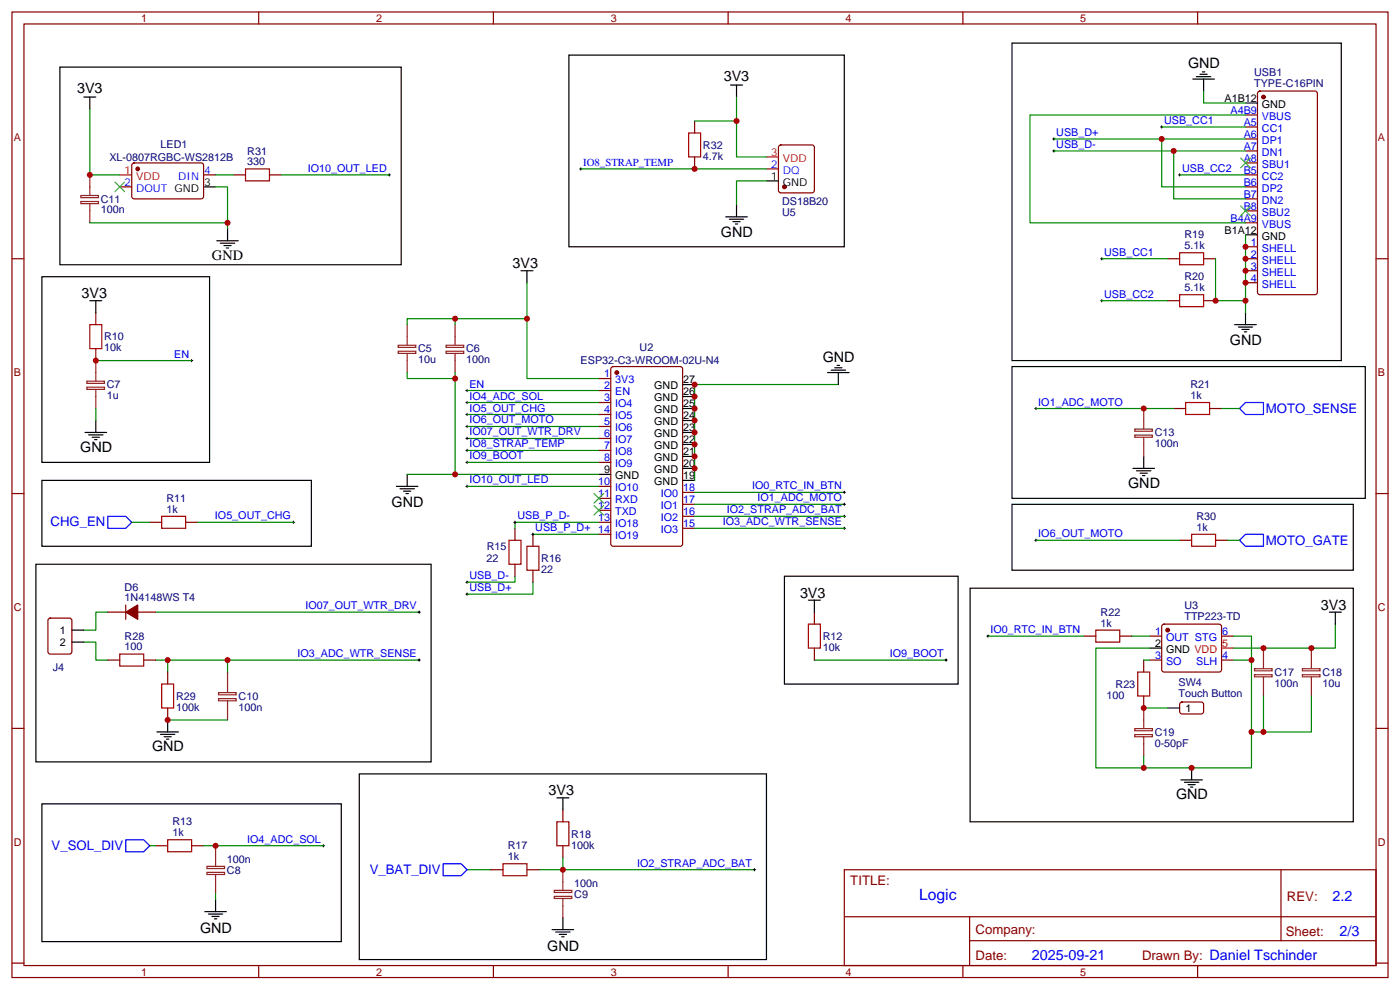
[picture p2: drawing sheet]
<svg xmlns="http://www.w3.org/2000/svg" width="412mm" height="292mm" viewBox="0 0 412 292" stroke-linecap="round" stroke-linejoin="round" font-family="sans-serif">
<g fill="none" stroke="#870000" stroke-width=".35">
<path d="M3.5 3.5h405.4v284.4h-405.4zM7.1 7.1h398.2v277.2h-398.2zM76.2 3.5v3.6M145.3 3.5v3.6M214.5 3.5v3.6M283.6 3.5v3.6M352.8 3.5v3.6M204.6 35.6v3.6M366.9 33.9h3.5M366.9 37.4h3.5M370.7 27l.4-.2h16.2l.7 .4 .1 58.9-.5 .6-16.5 .1-.6-.5-.1-58.8zM35.3 55h3.5"/>
<path d="M39 48.2l.5-.2h20l.5 .7-.1 9.4-.6 .5-20.1-.1-.4-.6v-9.2zM60 51.5h3.5M68.8 51.5h3.5M79.4 51.5h3.5M204.6 46.2v3.5M225.8 49.7h3.5M229.5 42.9l.5-.2h9.2l.5 .2 .2 .5v12.7l-.2 .5-.5 .2h-9.2l-.5-.2-.2-.5v-12.7zM366.9 40.9h3.5M366.9 44.4h3.5M366.9 48h3.5M366.9 51.5h3.5M366.9 55h3.5"/>
<path d="M366.9 58.6h3.5M3.5 76.2h3.6M344 76.2h3.5M354.5 76.2h3.6M366.9 76.2h3.5M366.9 62.1h3.5M366.9 65.6h3.5M366.9 72.7h3.5M366.9 79.7h3.5M405.3 76.2h3.6M28.2 92.1v3.5M344 88.5h3.5"/>
<path d="M354.5 88.5h3.6M366.9 83.3h3.5M28.2 102.7v3.5M176.4 111.5h3.5M176.4 115h3.5M176.4 118.5h3.5M180.2 108.2l.4-.3h19.8l.6 .5 .1 51.8-.5 .6-20 .1-.6-.5-.1-51.7zM176.4 122.1h3.5M176.4 125.6h3.5M176.4 129.1h3.5M176.4 132.6h3.5M176.4 136.2h3.5"/>
<path d="M345.7 120.3h3.5M356.3 120.3h3.5M3.5 145.3h3.6M44.1 153.8h3.5M54.7 153.8h3.5M151.7 155.6v3.5M157 157.3v3.6M176.4 143.2h3.5M176.4 146.8h3.5M176.4 150.3h3.5M176.4 153.8h3.5M176.4 157.3h3.5"/>
<path d="M201.1 155.6h3.5M201.1 152h3.5M201.1 148.5h3.5M201.1 145h3.5M347.5 159.1h3.5M358.1 159.1h3.5M405.3 145.3h3.6M37 178.2v4.2M151.7 166.2v3.5M157 167.9v3.6M14.3 182.2l.5-.2h5.7l.6 .5 .1 9.4-.5 .7h-5.9l-.6-.4-.1-9.5zM31.7 194.4h3.6"/>
<path d="M31.7 180.3h5.3M40.6 180.3h5.3M42.3 194.4h3.6M49.4 197.9v3.5M239.9 180.3v3.5M239.9 190.9v3.5M319.3 187.3h3.5M329.8 187.3h3.6M336.9 194.4v3.5M338.7 187.3h3.5M338.7 194.4h3.5M342.4 184l.5-.2h16.2l.5 .2 .2 .5v12.7l-.2 .5-.5 .2h-16.2l-.5-.2-.2-.5v-12.7z"/>
<path d="M359.8 187.3h3.6M359.8 194.4h3.6M3.5 214.5h3.6M49.4 208.5v3.5M336.9 205v3.5M347.7 206.9l.5-.2 5.9 .1 .4 .6v2.4l-.7 .5-5.9-.1-.4-.6v-2.2zM405.3 214.5h3.6M165.8 238.5v3.5M45.9 249.1h3.5M56.4 249.1h3.6M144.6 256.1h3.6M155.2 256.1h3.5"/>
<path d="M165.8 249.1v3.5M248.7 256.1h156.6v28.2h-156.6zM377.3 256.1v20.9M248.7 270h156.5M285.6 277h119.6M285.6 270v14.1M3.5 283.6h3.6M76.2 284.3v3.6M145.3 284.3v3.6M214.5 284.3v3.6M283.6 284.3v3.6M352.8 284.3v3.6"/>
<path d="M405.3 283.6h3.6"/>
</g>
<g fill="none" stroke="#8c2424" stroke-width=".35">
<path d="M23.8 57.6h5.2v.6h-5.2zM23.8 59.3h5.2v.7h-5.2zM26.5 51.5v6M26.5 60v5.6M119.9 95.6v6M134.1 95.6v6M25.6 112.3h5.2v.6h-5.2zM25.6 114h5.2v.7h-5.2zM28.2 106.2v6M28.2 114.7v5.6M117.3 101.7h5.2v.6h-5.2zM117.3 103.4h5.2v.7h-5.2z"/>
<path d="M119.9 104.1v5.6M131.4 101.7h5.2v.6h-5.2zM131.4 103.4h5.2v.7h-5.2zM134.1 104.1v5.6M334.3 126.4h5.1v.6h-5.1zM334.3 128.1h5.1v.7h-5.1zM336.9 120.3v6M336.9 128.8v5.6M67 197.9v6M369.5 196.9h5.2v.7h-5.2zM369.5 198.7h5.2v.6h-5.2zM372.2 190.9v6"/>
<path d="M372.2 199.3v5.7M383.6 196.9h5.2v.7h-5.2zM383.6 198.7h5.2v.6h-5.2zM386.3 190.9v6M386.3 199.3v5.7M64.4 204h5.2v.6h-5.2zM64.4 205.7h5.2v.7h-5.2zM67 206.4v5.6M334.3 214.6h5.1v.6h-5.1zM334.3 216.3h5.1v.7h-5.1zM336.9 208.5v6M336.9 217v5.6"/>
<path d="M61 255.1h5.1v.7h-5.1zM61 256.9h5.1v.6h-5.1zM63.5 249.1v6M63.5 257.5v5.7M165.8 256.1v6M163.3 262.2h5.2v.6h-5.2zM163.3 263.9h5.2v.7h-5.2zM165.8 264.6v5.6"/>
</g>
<g fill="#870000" stroke="#870000" stroke-width=".35">
<path d="M37 180.3l3.6-2.1v4.2z"/>
<circle cx="181.7" cy="109.7" r=".53"/>
<circle cx="372.2" cy="28.6" r=".53"/>
<circle cx="344" cy="185.6" r=".53"/>
<circle cx="40.6" cy="49.7" r=".53"/>
<circle cx="231.1" cy="55" r=".53"/>
</g>
<g fill="none" stroke="#000" stroke-width=".35">
<path d="M17.6 19.8h100.6v58.2h-100.6zM167.6 16.2h81.1v56.5h-81.1zM298.1 12.7h97v93.5h-97zM24.7 28.6h3.5M26.5 28.6v3.5M215.2 25h3.5M217 25v3.6M351.4 23.3h6.3M352.4 22.6h4.3M353.5 21.9h2.1M354.2 21.2h.7M354.5 23.3v3.5"/>
<path d="M366.9 30.3h3.5M60 55h3.5M225.8 53.3h3.5M63.9 70.9h6.3M64.9 71.6h4.2M66 72.3h2.1M66.7 73h.7M67 67.4v3.5M153.5 79.7h3.5M155.2 79.7v3.6M213.8 63.9h6.3M214.8 64.6h4.3"/>
<path d="M215.9 65.3h2.1M216.6 66h.7M217 60.3v3.6M366.9 69.1h3.5M12.3 81.5h49.4v54.7h-49.4zM26.5 88.5h3.5M28.2 88.5v3.6M363.7 95.6h6.4M364.8 96.3h4.2M365.8 97h2.1M366.5 97.7h.7M366.9 92.1v3.5"/>
<path d="M201.1 116.8h3.5M201.1 113.2h3.5M243.8 109.7h6.3M244.8 109h4.3M245.9 108.3h2.1M246.6 107.6h.7M246.9 109.7v3.5M298.1 107.9h104.1v38.9h-104.1zM25 127.4h6.4M26.1 128.1h4.2M27.2 128.8h2.1M27.9 129.5h.7"/>
<path d="M28.2 123.8v3.6M119.9 139.7v3.5M176.4 139.7h3.5M201.1 137.9h3.5M201.1 134.4h3.5M201.1 130.9h3.5M201.1 127.4h3.5M201.1 123.8h3.5M201.1 120.3h3.5M333.7 137.9h6.4M334.8 138.6h4.2M335.8 139.3h2.2"/>
<path d="M336.9 134.4v3.5M12.3 141.5h79.4v19.4h-79.4zM116.8 143.2h6.3M117.8 143.9h4.3M118.9 144.6h2.1M119.6 145.3h.7M201.1 141.5h3.5M298.1 148.5h100.5v19.4h-100.5zM336.5 140.1h.8M10.6 166.2h116.4v58.2h-116.4zM231.1 169.7h51.1v31.7h-51.1zM238.1 176.7h3.6"/>
<path d="M239.9 176.7v3.6M285.8 173.2h112.8v68.8h-112.8zM21.2 185.6h3.5M21.2 189.1h3.5M338.7 190.9h3.5M391.6 180.3h3.5M393.3 180.3v3.5M46.2 215.5h6.4M47.3 216.3h4.2M48.3 217h2.1M49 217.7h.7M49.4 212v3.5"/>
<path d="M344 208.5h3.5M12.3 236.7h88.2v40.6h-88.2zM105.8 227.9h120v54.7h-120zM164 235h3.6M165.8 235v3.5M347.8 229.7h6.4M348.9 230.4h4.2M350 231.1h2.1M350.7 231.8h.7M351 226.1v3.6M60.3 268.5h6.4M61.4 269.2h4.2"/>
<path d="M62.4 269.9h2.2M63.1 270.6h.8M63.5 264.9v3.6M162.6 273.8h6.4M163.7 274.5h4.2M164.7 275.2h2.2M165.5 275.9h.7M165.8 270.2v3.6"/>
</g>
<g fill="none" stroke="#000" stroke-width=".29">
<path d="M341.8 37.4h.7M342.2 37v.7M114.3 51.5h.7M114.7 51.2v.7M170.7 49.7h.7M171.1 49.4v.7M310.1 44.4h.7M310.1 40.9h.7M310.4 40.6v.7M310.4 44.1v.7M347.1 51.5h.7M347.5 51.2v.7"/>
<path d="M324.2 76.2h.7M324.6 75.8v.8M324.2 88.5h.7M324.6 88.2v.7M56.1 106.2h.7M56.4 105.8v.7M137.2 115h.7M137.2 118.5h.7M137.6 114.7v.7M137.6 118.2v.7M305.2 119.9v.8M137.2 136.2h.7"/>
<path d="M137.2 132.6h.7M137.2 129.1h.7M137.2 122.1h.7M137.2 125.6h.7M137.6 121.7v.7M137.6 125.2v.7M137.6 128.8v.7M137.6 132.3v.7M137.6 135.8v.7M304.8 120.3h.7M86.1 153.8h.7M86.4 153.5v.7"/>
<path d="M137.2 143.2h.7M137.6 142.9v.7M151.3 153.8h.7M151.7 153.5v.7M156.6 157.3h.7M157 157v.7M248.4 152h.7M248.4 155.6h.7M248.4 145h.7M248.4 148.5h.7M248.7 144.6v.7M248.7 148.2v.7"/>
<path d="M248.7 151.7v.7M248.7 155.2v.7M304.8 159.1h.7M305.2 158.8v.7M123.5 179.9v.7M137.2 171.5h.7M137.2 175h.7M137.6 171.1v.7M137.6 174.6v.7M123.1 194.4h.7M123.1 180.3h.7M123.5 194v.7"/>
<path d="M278.3 194.4h.7M278.7 194v.7M290.7 187.3h.7M291 187v.7M94.9 249.1h.7M95.2 248.7v.7M221.9 256.1h.7M222.2 255.8v.7"/>
</g>
<g fill="none" stroke="#008700" stroke-width=".35">
<path d="M26.5 32.1v19.4h8.8M204.6 35.6h12.4M217 28.6v17.6h8.8M342.2 37.4h24.7M354.5 26.8v3.5h12.4M366.9 33.9h-63.5v31.7h63.5M63.5 55h3.5v12.4M63.5 51.5h5.3M82.9 51.5h31.8M171.1 49.7h54.7M225.8 53.3h-8.8v7M310.4 44.4h35.3"/>
<path d="M310.4 40.9h31.8M347.5 51.5h19.4M366.9 40.9h-24.7v14.1h24.7M366.9 44.4h-21.2v14.2h21.2M26.5 65.6h40.5M324.6 76.2h19.4M358.1 76.2v12.3h8.8M366.9 69.1v23M134.1 93.8v1.8M155.2 83.3v28.2h21.2M155.2 93.8h-35.3v1.8M324.6 88.5h19.4"/>
<path d="M28.2 106.2h28.2M119.9 109.7v1.8h14.2M134.1 109.7v30h42.3M137.6 115h38.8M137.6 118.5h38.8M246.9 113.2h-42.3v28.3M28.2 120.3v3.5M119.9 139.7h14.2M137.6 136.2h38.8M137.6 132.6h38.8M137.6 129.1h38.8M137.6 122.1h38.8"/>
<path d="M137.6 125.6h38.8M305.2 120.3h40.5M359.8 120.3h5.3M38.8 153.8h5.3M58.2 153.8h28.2M137.6 143.2h38.8M157 157.3h19.4M176.4 153.8h-24.7v1.8M204.6 152h44.1M204.6 145h44.1M204.6 148.5h44.1M204.6 155.6h44.1"/>
<path d="M305.2 159.1h42.3M361.6 159.1h3.5M151.7 169.7v1.8h-14.1M157 171.5v3.5h-19.4M24.7 189.1h3.5v5.3h3.5M31.7 180.3h-3.5v5.3h-3.5M45.9 194.4h3.5v3.5M45.9 180.3h77.6M49.4 194.4h74.1M67 194.4v3.5M239.9 194.4h38.8M291 187.3h28.3"/>
<path d="M333.4 187.3h5.3M336.9 194.4h1.8M338.7 190.9h-15.9v35.2h45.9v-31.7h-5.3M363.4 187.3h5.3v7.1M393.3 183.8v7.1h-29.9M49.4 212h17.6M336.9 208.5h7.1M372.2 205v10.5h-3.5M386.3 205v10.5h-14.1M336.9 222.6v3.5M44.1 249.1h1.8M60 249.1h35.2"/>
<path d="M137.6 256.1h7M158.7 256.1h63.5M165.8 252.6v3.5M63.5 263.2v1.7"/>
</g>
<g fill="none" stroke="#a10000" stroke-width=".35">
<path d="M202.8 39.2h3.6v7h-3.6zM72.3 49.7h7.1v3.6h-7.1zM347.5 74.4h7v3.6h-7zM26.5 95.6h3.5v7.1h-3.5zM347.5 86.8h7v3.5h-7zM349.2 118.5h7.1v3.6h-7.1zM47.6 152h7.1v3.6h-7.1zM149.9 159.1h3.6v7.1h-3.6zM351 157.3h7.1v3.6h-7.1zM155.2 160.9h3.5v7h-3.5zM35.3 192.6h7v3.5h-7zM238.1 183.8h3.6v7.1h-3.6z"/>
<path d="M322.8 185.6h7v3.5h-7zM335.1 197.9h3.6v7.1h-3.6zM47.6 201.4h3.6v7.1h-3.6zM49.4 247.3h7v3.5h-7zM148.2 254.4h7v3.5h-7zM164 242h3.6v7.1h-3.6z"/>
</g>
<path d="M33.9 53.6l2.8 2.8M36.7 53.6l-2.8 2.8M365.5 46.6l2.8 2.8M368.3 46.6l-2.8 2.8M365.5 60.7l2.8 2.8M368.3 60.7l-2.8 2.8M175 148.9l2.8 2.8M175 145.3l2.8 2.9M177.8 148.9l-2.8 2.8M177.8 145.3l-2.8 2.9" fill="none" stroke="#3c3" stroke-width=".35"/>
<path d="M365.1 120.3l1.8-1.8h5.3v3.6h-5.3zM31.7 152h5.3l1.8 1.8-1.8 1.8h-5.3zM365.1 159.1l1.8-1.8h5.3v3.6h-5.3zM37 247.3h5.3l1.8 1.8-1.8 1.7h-5.3zM130.5 254.4h5.3l1.8 1.7-1.8 1.8h-5.3z" fill="none" stroke="#00f" stroke-width=".35"/>
<path d="M35.3 51.5h3.5M225.8 46.2h3.5M359.8 190.9h3.6" fill="none" stroke="#f00" stroke-width=".35"/>
<g fill="#c00">
<circle cx="204.6" cy="137.9" r=".88"/>
<circle cx="204.6" cy="134.4" r=".88"/>
<circle cx="204.6" cy="130.9" r=".88"/>
<circle cx="204.6" cy="127.4" r=".88"/>
<circle cx="204.6" cy="123.8" r=".88"/>
<circle cx="204.6" cy="120.3" r=".88"/>
<circle cx="204.6" cy="116.8" r=".88"/>
<circle cx="204.6" cy="113.2" r=".88"/>
<circle cx="366.9" cy="76.2" r=".88"/>
<circle cx="366.9" cy="79.7" r=".88"/>
<circle cx="366.9" cy="83.3" r=".88"/>
<circle cx="366.9" cy="72.7" r=".88"/>
<circle cx="366.9" cy="88.5" r=".88"/>
<circle cx="358.1" cy="88.5" r=".88"/>
<circle cx="345.7" cy="44.4" r=".88"/>
<circle cx="336.9" cy="120.3" r=".88"/>
<circle cx="165.8" cy="256.1" r=".88"/>
<circle cx="63.5" cy="249.1" r=".88"/>
<circle cx="368.7" cy="194.4" r=".88"/>
<circle cx="372.2" cy="190.9" r=".88"/>
<circle cx="386.3" cy="190.9" r=".88"/>
<circle cx="368.7" cy="215.5" r=".88"/>
<circle cx="372.2" cy="215.5" r=".88"/>
<circle cx="342.2" cy="40.9" r=".88"/>
<circle cx="49.4" cy="194.4" r=".88"/>
<circle cx="26.5" cy="51.5" r=".88"/>
<circle cx="67" cy="65.6" r=".88"/>
<circle cx="204.6" cy="49.7" r=".88"/>
<circle cx="217" cy="35.6" r=".88"/>
<circle cx="155.2" cy="93.8" r=".88"/>
<circle cx="134.1" cy="93.8" r=".88"/>
<circle cx="134.1" cy="139.7" r=".88"/>
<circle cx="134.1" cy="111.5" r=".88"/>
<circle cx="49.4" cy="212" r=".88"/>
<circle cx="67" cy="194.4" r=".88"/>
<circle cx="336.9" cy="208.5" r=".88"/>
<circle cx="351" cy="226.1" r=".88"/>
<circle cx="336.9" cy="226.1" r=".88"/>
<circle cx="28.2" cy="106.2" r=".88"/>
</g>
<text font-size="4.6" fill="#00f" x="270.8" y="265.1">Logic</text>
<g font-size="4.2">
<text x="213.2" y="24">3V3</text>
<text x="350" y="20.1">GND</text>
<text x="22.7" y="27.5">3V3</text>
<text x="212.4" y="69.9">GND</text>
<text x="62.4" y="76.6">GND</text>
<text x="151" y="79">3V3</text>
<text x="24" y="87.8">3V3</text>
<text x="362.3" y="101.7">GND</text>
<text x="242.4" y="106.5">GND</text>
<text x="23.6" y="133">GND</text>
<text x="332.3" y="143.6">GND</text>
<text x="115.4" y="149.3">GND</text>
<text x="235.7" y="176">3V3</text>
<text x="389.1" y="179.6">3V3</text>
<text x="44.8" y="221.2">GND</text>
<text x="161.6" y="234.2">3V3</text>
<text x="346.4" y="235.3">GND</text>
<text x="58.9" y="274.9">GND</text>
<text x="161.2" y="280.2">GND</text>
</g>
<g font-size="4.2" fill="#00f">
<text x="392.5" y="265.4">2.2</text>
<text x="394.6" y="275.7">2/3</text>
<text x="304" y="282.7">2025-09-21</text>
</g>
<g font-size="3.9" fill="#00f">
<text x="372.9" y="121.5">MOTO_SENSE</text>
<text x="14.9" y="155">CHG_EN</text>
<text x="372.9" y="160.5">MOTO_GATE</text>
<text x="15.2" y="250.3">V_SOL_DIV</text>
<text x="108.9" y="257.4">V_BAT_DIV</text>
</g>
<g font-size="3.9" fill="#800">
<text x="250.5" y="260.7">TITLE:</text>
<text x="379.1" y="265.4">REV:</text>
<text x="287.4" y="274.9">Company:</text>
<text x="378.7" y="275.5">Sheet:</text>
<text x="287.4" y="282.6">Date:</text>
<text x="336.4" y="282.7">Drawn By: Daniel Tschinder</text>
</g>
<g font-size="3.2" fill="#800">
<text x="41.6" y="6.5">1</text>
<text x="110.8" y="6.5">2</text>
<text x="179.9" y="6.5">3</text>
<text x="249.1" y="6.5">4</text>
<text x="318.2" y="6.5">5</text>
<text x="4.1" y="41.6">A</text>
<text x="405.9" y="41.6">A</text>
<text x="4.1" y="110.8">B</text>
<text x="405.9" y="110.8">B</text>
<text x="4.1" y="179.9">C</text>
<text x="405.9" y="179.9">C</text>
<text x="4.1" y="249.1">D</text>
<text x="405.9" y="249.1">D</text>
<text x="41.6" y="287.3">1</text>
<text x="110.8" y="287.3">2</text>
<text x="179.9" y="287.3">3</text>
<text x="249.1" y="287.3">4</text>
<text x="318.2" y="287.3">5</text>
</g>
<g font-size="3.2" fill="#000080">
<text x="369.5" y="22.5">USB1</text>
<text x="369.5" y="25.6">TYPE-C16PIN</text>
<text x="32.2" y="47.4">XL-0807RGBC-WS2812B</text>
<text x="47.3" y="43.6">LED1</text>
<text x="72.8" y="45.5">R31</text>
<text x="207.1" y="47">4.7k</text>
<text x="207.1" y="43.8">R32</text>
<text x="72.8" y="48.7">330</text>
<text x="29.7" y="59.7">C11</text>
<text x="29.7" y="62.9">100n</text>
<text x="230.4" y="60.5">DS18B20</text>
<text x="230.4" y="63.7">U5</text>
<text x="348.9" y="70.2">R19</text>
<text x="348.9" y="73.4">5.1k</text>
<text x="348.9" y="82.5">R20</text>
<text x="348.9" y="85.7">5.1k</text>
<text x="30.7" y="100.2">R10</text>
<text x="30.7" y="103.4">10k</text>
<text x="123.2" y="107">10u</text>
<text x="123.2" y="103.8">C5</text>
<text x="137.3" y="107">100n</text>
<text x="137.3" y="103.8">C6</text>
<text x="171" y="107.3">ESP32-C3-WROOM-02U-N4</text>
<text x="188.4" y="103.5">U2</text>
<text x="31.5" y="117.5">1u</text>
<text x="31.5" y="114.3">C7</text>
<text x="350.7" y="117.5">1k</text>
<text x="350.7" y="114.3">R21</text>
<text x="340.1" y="131.7">100n</text>
<text x="340.1" y="128.5">C13</text>
<text x="49.1" y="147.8">R11</text>
<text x="49.1" y="151">1k</text>
<text x="352.4" y="153.1">R30</text>
<text x="143.4" y="162">R15</text>
<text x="352.4" y="156.3">1k</text>
<text x="143.3" y="165.5">22</text>
<text x="159.5" y="165.5">R16</text>
<text x="36.7" y="173.9">D6</text>
<text x="159.5" y="168.7">22</text>
<text x="36.7" y="177.1">1N4148WS T4</text>
<text x="348.9" y="179.4">U3</text>
<text x="324.2" y="184.5">1k</text>
<text x="324.2" y="181.3">R22</text>
<text x="348.9" y="182.6">TTP223-TD</text>
<text x="36.7" y="191.6">100</text>
<text x="36.7" y="188.4">R28</text>
<text x="242.4" y="191.6">10k</text>
<text x="242.4" y="188.4">R12</text>
<text x="15.5" y="197.5">J4</text>
<text x="328.6" y="202.6">R23</text>
<text x="347.2" y="202">SW4</text>
<text x="375.4" y="202.2">100n</text>
<text x="375.4" y="199">C17</text>
<text x="389.5" y="202.2">10u</text>
<text x="389.5" y="199">C18</text>
<text x="51.9" y="209.3">100k</text>
<text x="51.9" y="206.1">R29</text>
<text x="70.3" y="209.3">100n</text>
<text x="70.3" y="206.1">C10</text>
<text x="326" y="205.8">100</text>
<text x="347.2" y="205.1">Touch Button</text>
<text x="340.1" y="219.9">0-50pF</text>
<text x="340.1" y="216.6">C19</text>
<text x="50.8" y="243.1">R13</text>
<text x="50.8" y="246.2">1k</text>
<text x="149.6" y="250.1">R17</text>
<text x="168.3" y="249.9">100k</text>
<text x="168.3" y="246.7">R18</text>
<text x="66.9" y="254.3">100n</text>
<text x="66.9" y="257.4">C8</text>
<text x="149.6" y="253.3">1k</text>
<text x="169.2" y="261.3">100n</text>
<text x="169.2" y="264.5">C9</text>
</g>
<g font-size="3.2">
<text x="360.7" y="30">A1B12</text>
<text x="371.7" y="31.8">GND</text>
<text x="227.1" y="52.9">1</text>
<text x="60.1" y="54.7">3</text>
<text x="230.6" y="54.7">GND</text>
<text x="360.7" y="68.8">B1A12</text>
<text x="371.7" y="70.6">GND</text>
<text x="201.3" y="112.9">27</text>
<text x="192.7" y="118.2">GND</text>
<text x="192.7" y="114.7">GND</text>
<text x="201.3" y="119.9">25</text>
<text x="201.3" y="116.4">26</text>
<text x="192.7" y="125.2">GND</text>
<text x="192.7" y="121.7">GND</text>
<text x="201.3" y="123.5">24</text>
<text x="192.7" y="128.8">GND</text>
<text x="201.3" y="130.5">22</text>
<text x="201.3" y="127">23</text>
<text x="192.7" y="135.8">GND</text>
<text x="192.7" y="132.3">GND</text>
<text x="201.3" y="137.6">20</text>
<text x="201.3" y="134.1">21</text>
<text x="178" y="139.3">9</text>
<text x="181.2" y="141.1">GND</text>
<text x="192.7" y="142.9">GND</text>
<text x="192.7" y="139.3">GND</text>
<text x="201.3" y="141.1">19</text>
<text x="17.6" y="186.6">1</text>
<text x="17.6" y="190.1">2</text>
<text x="340.3" y="190.5">2</text>
<text x="343.5" y="192.3">GND VDD</text>
<text x="349.2" y="209.6">1</text>
</g>
<g font-size="3.2" fill="#00f">
<text x="362.5" y="33.5">A4B9</text>
<text x="371.7" y="35.3">VBUS</text>
<text x="311.1" y="40">USB_D+</text>
<text x="342.9" y="36.5">USB_CC1</text>
<text x="366.4" y="37">A5</text>
<text x="366.4" y="40.6">A6</text>
<text x="371.7" y="38.8">CC1</text>
<text x="311.1" y="43.6">USB_D-</text>
<text x="366.4" y="44.1">A7</text>
<text x="366.4" y="47.6">A8</text>
<text x="371.7" y="42.3">DP1</text>
<text x="371.7" y="45.9">DN1</text>
<text x="52.5" y="52.9">DIN</text>
<text x="60.1" y="51.2">4</text>
<text x="90.7" y="50.6">IO10_OUT_LED</text>
<text x="171.8" y="48.9">IO8_STRAP_TEMP</text>
<text x="227.1" y="49.4">2</text>
<text x="230.6" y="51.2">DQ</text>
<text x="348.2" y="50.6">USB_CC2</text>
<text x="366.4" y="51.2">B5</text>
<text x="371.7" y="49.4">SBU1</text>
<text x="371.7" y="52.9">CC2</text>
<text x="36.6" y="54.7">2</text>
<text x="40.1" y="56.4">DOUT GND</text>
<text x="366.4" y="54.7">B6</text>
<text x="366.4" y="58.2">B7</text>
<text x="371.7" y="56.4">DP2</text>
<text x="371.7" y="60">DN2</text>
<text x="362.5" y="65.3">B4A9</text>
<text x="366.4" y="61.7">B8</text>
<text x="371.7" y="63.5">SBU2</text>
<text x="371.7" y="67">VBUS</text>
<text x="325.3" y="75.3">USB_CC1</text>
<text x="368.5" y="72.3">1</text>
<text x="368.5" y="75.8">2</text>
<text x="371.7" y="74.1">SHELL</text>
<text x="371.7" y="77.6">SHELL</text>
<text x="368.5" y="79.4">3</text>
<text x="368.5" y="82.9">4</text>
<text x="371.7" y="81.1">SHELL</text>
<text x="325.3" y="87.7">USB_CC2</text>
<text x="371.7" y="84.7">SHELL</text>
<text x="51.3" y="105.3">EN</text>
<text x="178" y="111.1">1</text>
<text x="181.2" y="112.9">3V3</text>
<text x="138.3" y="114.1">EN</text>
<text x="138.3" y="117.7">IO4_ADC_SOL</text>
<text x="178" y="114.7">2</text>
<text x="178" y="118.2">3</text>
<text x="181.2" y="116.4">EN</text>
<text x="181.2" y="119.9">IO4</text>
<text x="305.9" y="119.4">IO1_ADC_MOTO</text>
<text x="138.3" y="121.2">IO5_OUT_CHG</text>
<text x="138.3" y="124.7">IO6_OUT_MOTO</text>
<text x="178" y="121.7">4</text>
<text x="178" y="125.2">5</text>
<text x="181.2" y="123.5">IO5</text>
<text x="138.3" y="131.8">IO8_STRAP_TEMP</text>
<text x="138.3" y="128.2">IO07_OUT_WTR_DRV</text>
<text x="178" y="128.8">6</text>
<text x="181.2" y="127">IO6</text>
<text x="181.2" y="130.5">IO7</text>
<text x="138.3" y="135.3">IO9_BOOT</text>
<text x="178" y="132.3">7</text>
<text x="178" y="135.8">8</text>
<text x="181.2" y="134.1">IO8</text>
<text x="181.2" y="137.6">IO9</text>
<text x="138.3" y="142.3">IO10_OUT_LED</text>
<text x="176.2" y="142.9">10</text>
<text x="176.2" y="146.4">11</text>
<text x="176.2" y="149.9">12</text>
<text x="181.2" y="144.6">IO10</text>
<text x="181.2" y="148.2">RXD</text>
<text x="194.7" y="149.9">IO1</text>
<text x="194.7" y="146.4">IO0</text>
<text x="201.3" y="148.2">17</text>
<text x="201.3" y="144.6">18</text>
<text x="221.5" y="144.1">IO0_RTC_IN_BTN</text>
<text x="223.1" y="147.6">IO1_ADC_MOTO</text>
<text x="63.3" y="152.9">IO5_OUT_CHG</text>
<text x="152.4" y="152.9">USB_P_D-</text>
<text x="176.2" y="153.5">13</text>
<text x="181.2" y="151.7">TXD</text>
<text x="181.2" y="155.2">IO18</text>
<text x="194.7" y="153.5">IO2</text>
<text x="201.3" y="155.2">15</text>
<text x="201.3" y="151.7">16</text>
<text x="212.9" y="154.7">IO3_ADC_WTR_SENSE</text>
<text x="214.1" y="151.2">IO2_STRAP_ADC_BAT</text>
<text x="157.7" y="156.5">USB_P_D+ 14</text>
<text x="181.2" y="158.8">IO19</text>
<text x="194.7" y="157">IO3</text>
<text x="305.9" y="158.2">IO6_OUT_MOTO</text>
<text x="138.3" y="170.6">USB_D-</text>
<text x="90" y="179.4">IO07_OUT_WTR_DRV</text>
<text x="138.3" y="174.1">USB_D+</text>
<text x="291.7" y="186.4">IO0_RTC_IN_BTN</text>
<text x="340.3" y="187">1</text>
<text x="343.5" y="188.7">OUT STG</text>
<text x="360" y="187">6</text>
<text x="87.7" y="193.5">IO3_ADC_WTR_SENSE</text>
<text x="262.1" y="193.5">IO9_BOOT</text>
<text x="340.3" y="194">3</text>
<text x="343.5" y="195.8">SO</text>
<text x="352.4" y="195.8">SLH</text>
<text x="360" y="194">4</text>
<text x="72.8" y="248.4">IO4_ADC_SOL</text>
<text x="187.7" y="255.4">IO2_STRAP_ADC_BAT</text>
</g>
<g font-size="3.2" fill="#f00">
<text x="227.1" y="45.9">3</text>
<text x="230.6" y="47.6">VDD</text>
<text x="36.6" y="51.2">1</text>
<text x="40.1" y="52.9">VDD</text>
<text x="360" y="190.5">5</text>
</g>
</svg>
